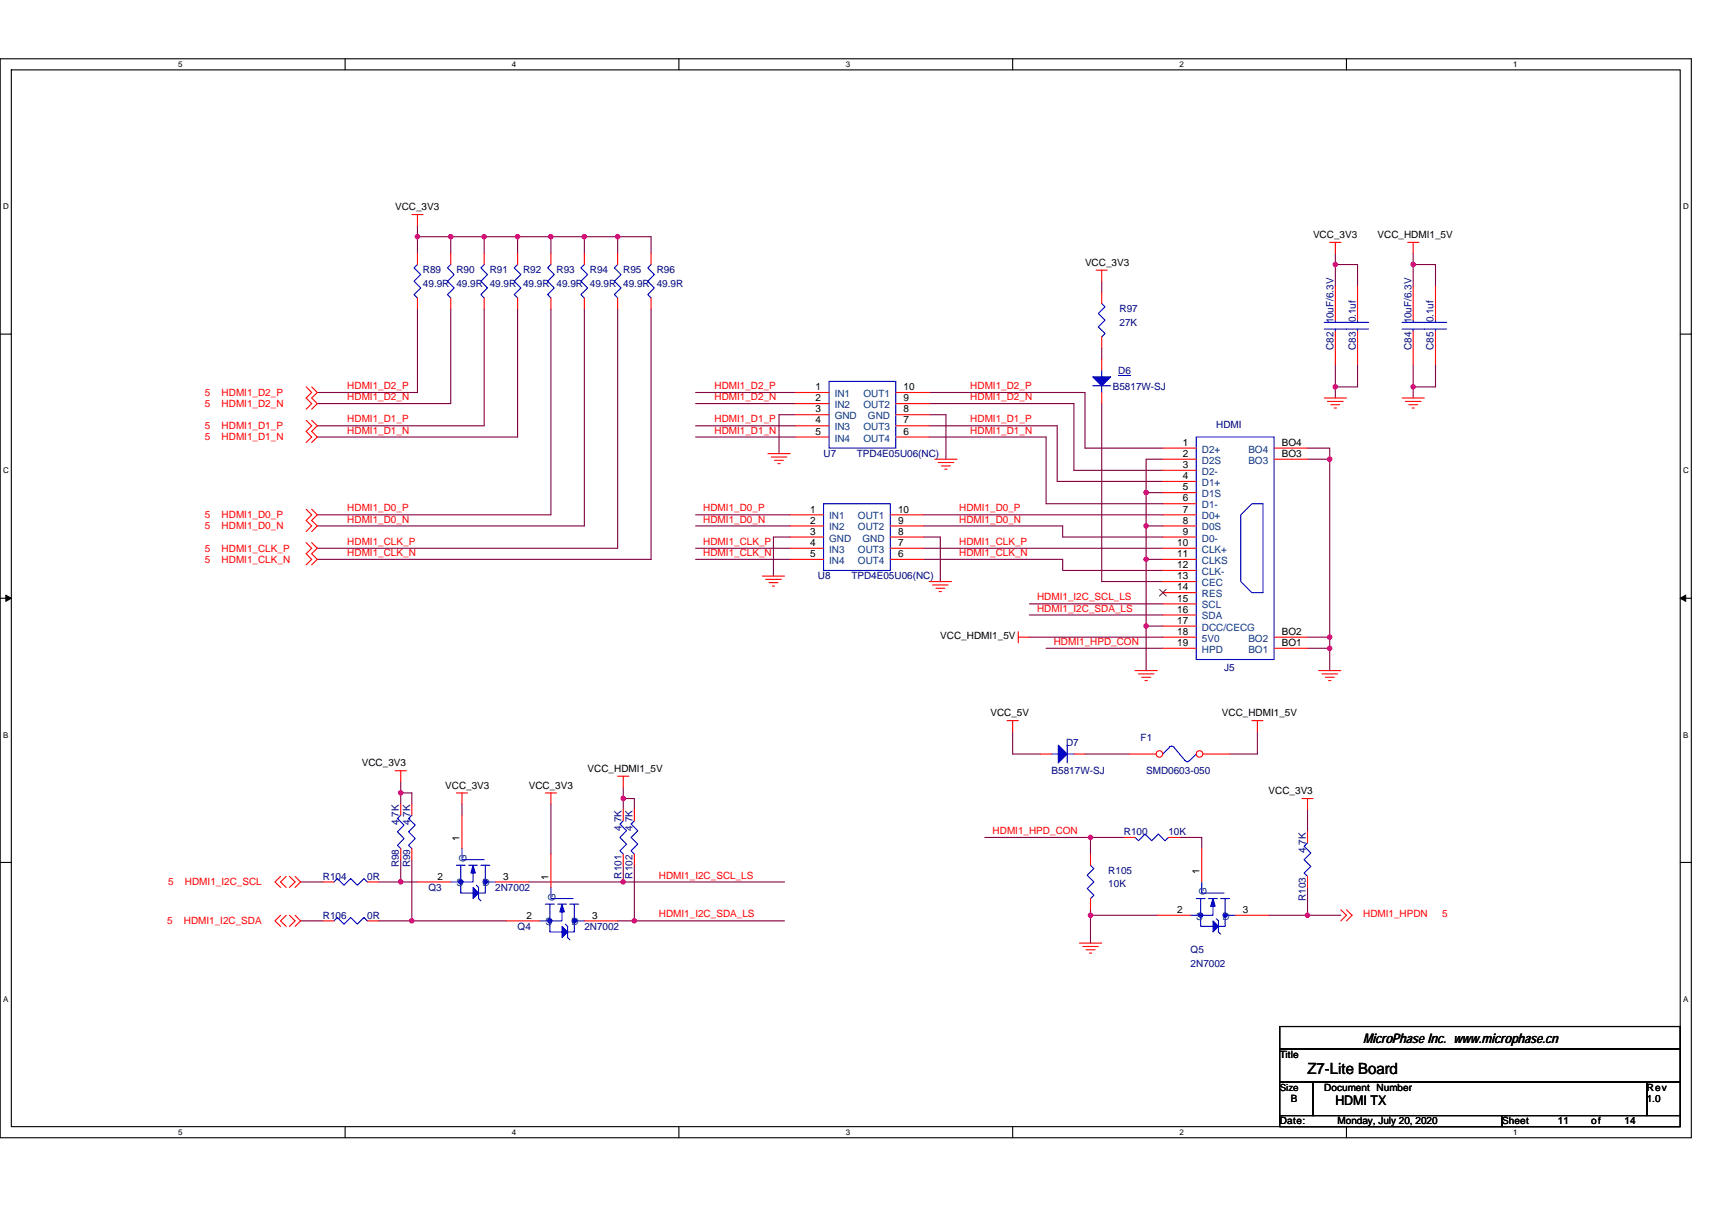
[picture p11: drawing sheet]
<svg xmlns="http://www.w3.org/2000/svg" width="297mm" height="210mm" viewBox="0 0 297 210" stroke-linecap="round" stroke-linejoin="round" font-family="sans-serif">
<path d="M0 10.2h293.5v187.2h-293.5zM2 12.1h289.5v183.4h-289.5z" fill="none" stroke="#000" stroke-width=".19"/>
<g fill="#fff">
<path d="M30.9 10.4h.8v1.6h-.8z"/>
<path d="M30.9 195.7h.8v1.6h-.8z"/>
</g>
<path d="M59.9 10.2v1.9M59.9 195.5v1.9" fill="none" stroke="#000" stroke-width=".19"/>
<g fill="#fff">
<path d="M88.8 10.4h.8v1.6h-.8z"/>
<path d="M88.8 195.7h.8v1.6h-.8z"/>
</g>
<path d="M117.8 10.2v1.9M117.8 195.5v1.9" fill="none" stroke="#000" stroke-width=".19"/>
<g fill="#fff">
<path d="M146.7 10.4h.8v1.6h-.8z"/>
<path d="M146.7 195.7h.8v1.6h-.8z"/>
</g>
<path d="M175.7 10.2v1.9M175.7 195.5v1.9" fill="none" stroke="#000" stroke-width=".19"/>
<g fill="#fff">
<path d="M204.7 10.4h.7v1.6h-.7z"/>
<path d="M204.7 195.7h.7v1.6h-.7z"/>
</g>
<path d="M233.6 10.2v1.9M233.6 195.5v1.9" fill="none" stroke="#000" stroke-width=".19"/>
<g fill="#fff">
<path d="M262.6 10.4h.7v1.6h-.7z"/>
<path d="M262.6 195.7h.7v1.6h-.7z"/>
<path d="M.5 35.1h1v1.5h-1z"/>
<path d="M292 35.1h1v1.5h-1z"/>
<path d="M.5 80.9h1v1.5h-1z"/>
<path d="M292 80.9h1v1.5h-1z"/>
</g>
<path d="M0 58h2M291.5 58h2" fill="none" stroke="#000" stroke-width=".19"/>
<g fill="#fff">
<path d="M.5 126.7h.9v1.6h-.9z"/>
<path d="M292 126.7h.9v1.6h-.9z"/>
</g>
<path d="M0 103.8h2M291.5 103.8h2" fill="none" stroke="#000" stroke-width=".19"/>
<path d="M1 103.3l1 .5-1 .6zM291.5 103.8l1-.5v1.1z" fill="#000" stroke="#000" stroke-width=".17"/>
<g fill="#fff">
<path d="M.5 172.6h.9v1.5h-.9z"/>
<path d="M292 172.6h.9v1.5h-.9z"/>
</g>
<path d="M0 149.7h2M291.5 149.7h2M222 178.1h69.5v3.9h-69.5zM222 182h69.5v5.8h-69.5zM222 187.8h5.8v5.8h-5.8zM222 193.6h38.6v1.9h-38.6zM227.8 187.8h57.9v5.8h-57.9zM260.6 193.6h30.9v1.9h-30.9zM285.7 187.8h5.8v5.8h-5.8z" fill="none" stroke="#000" stroke-width=".19"/>
<g fill="none" stroke="#800040" stroke-width=".19">
<path d="M72.4 39.2v1.9M72.4 53.6v14.5h-17.3M72.4 41.1v2.9M72.4 41.1h5.8M78.2 53.6v16.4h-23.1M78.2 41.1v2.9M78.2 41.1h5.8M84 53.6v20.3h-28.9M84 41.1v2.9M84 41.1h5.8M89.8 41.1h5.8M89.8 53.6v22.2h-34.7"/>
<path d="M89.8 41.1v2.9M95.6 53.6v35.7h-40.5M95.6 41.1v2.9M95.6 41.1h5.8M101.4 53.6v37.7h-46.3M101.4 41.1v2.9M101.4 41.1h5.8M107.2 53.6v41.5h-52.1M107.2 41.1v2.9M107.2 41.1h5.8v2.9M113 53.6v43.5h-57.9M191.2 48.8v1.9"/>
<path d="M231.7 45.9h3.8v3.9M231.7 44v1.9M231.7 45.9v3.9M245.2 44v1.9M245.2 45.9h3.9v3.9M245.2 45.9v3.9M120.7 68.1h17.4M120.7 70h17.4M120.7 73.9h17.4M120.7 75.8h17.4M138.1 72h-2.9v6.7M161.2 73.9h22.2v9.6h18.4"/>
<path d="M161.2 70h25.1v11.6h15.5M161.2 75.8h20.3v11.6h20.3M161.2 68.1h27.1v9.7h13.5M161.2 72h2.9v7.7M191.2 70v30.9h10.6M191.2 60.4v1.9M201.8 79.7h-2.9v5.8M226.9 77.8h3.8v1.9M226.9 79.7h3.8M230.7 79.7v30.9M231.7 63.3v3.8M231.7 67.1v2"/>
<path d="M235.5 63.3v3.8h-3.8M245.2 67.1v2M245.2 63.3v3.8M249.1 63.3v3.8h-3.9M120.7 89.3h16.4M120.7 91.3h16.4M120.7 95.1h16.4M120.7 97.1h16.4M137.1 93.2h-2.9v6.8M160.2 91.3h24.2v1.9h17.4M160.2 89.3h41.6M160.2 95.1h41.6"/>
<path d="M160.2 97.1h24.2v1.9h17.4M160.2 93.2h2.9v7.7M198.9 85.5v5.8h2.9M198.9 85.5h2.9M198.9 97.1h2.9M198.9 91.3v5.8M198.9 97.1v11.5M178.6 104.8h23.2M178.6 106.7h23.2M178.6 110.6h23.2M181.5 112.5h20.3M198.9 108.6h2.9"/>
<path d="M198.9 108.6v7.8M226.9 110.6h3.8v1.9M226.9 112.5h3.8M230.7 112.5v3.9M69.5 135.7v1.9M69.5 137.6h2v1.9M69.5 137.6v1.9M80.2 139.5v2M95.6 139.5v8.7M108.1 138.6h2v1.9M108.1 138.6v1.9M108.1 136.6v2"/>
<path d="M175.7 127v3.9h4.8M188.3 130.9h7.7M218.2 127v3.9h-4.9M52.2 153.1h3.8M52.2 159.8h3.8M65.7 159.8h5.8M65.7 153.1h3.8M69.5 153.1h2.9M69.5 149.2v3.9M71.5 159.8h16.4M71.5 149.2v10.6M91.7 153.1h16.4"/>
<path d="M107.2 159.8h2.9M108.1 150.2v2.9M108.1 153.1h28M110.1 150.2v9.6M110.1 159.8h26M170.9 145.3h18.3M189.2 145.3v2.9M189.2 157.9v5.8M189.2 145.3h5.8M189.2 158.8h11.6M204.7 145.3h3.8v2M220.1 158.8h6.8"/>
<path d="M226.9 158.8h5.7M226.9 140.5v3.9M226.9 154v4.8"/>
</g>
<g fill="#f0f" stroke="#f0f" stroke-width=".19">
<circle cx="198.9" cy="85.5" r=".38"/>
<circle cx="198.9" cy="91.3" r=".38"/>
<circle cx="198.9" cy="108.6" r=".38"/>
<circle cx="198.9" cy="97.1" r=".38"/>
<circle cx="230.7" cy="112.5" r=".38"/>
<circle cx="230.7" cy="110.6" r=".38"/>
<circle cx="230.7" cy="79.7" r=".38"/>
<circle cx="69.5" cy="137.6" r=".38"/>
<circle cx="69.5" cy="153" r=".38"/>
<circle cx="71.4" cy="159.8" r=".38"/>
<circle cx="108.1" cy="153" r=".38"/>
<circle cx="110" cy="159.8" r=".38"/>
<circle cx="108.1" cy="138.6" r=".38"/>
<circle cx="78.2" cy="41.1" r=".38"/>
<circle cx="72.4" cy="41.1" r=".38"/>
<circle cx="107.2" cy="41.1" r=".38"/>
<circle cx="101.4" cy="41.1" r=".38"/>
<circle cx="95.6" cy="41.1" r=".38"/>
<circle cx="89.8" cy="41.1" r=".38"/>
<circle cx="84" cy="41.1" r=".38"/>
<circle cx="231.7" cy="45.9" r=".38"/>
<circle cx="231.7" cy="67.1" r=".38"/>
<circle cx="245.2" cy="67.1" r=".38"/>
<circle cx="245.2" cy="45.9" r=".38"/>
<circle cx="189.2" cy="145.3" r=".38"/>
<circle cx="189.2" cy="158.8" r=".38"/>
<circle cx="226.8" cy="158.8" r=".38"/>
</g>
<g fill="none" stroke="#f00" stroke-width=".19">
<path d="M71.5 37.2h1.9M72.4 37.2v2M84 51.7v1.9M84 44v1.9M89.8 51.7v1.9M89.8 44v1.9M95.6 51.7v1.9M95.6 44v1.9M101.4 51.7v1.9M101.4 44v1.9M107.2 51.7v1.9M107.2 44v1.9"/>
<path d="M190.2 46.9h1.9M191.2 46.9v1.9M191.2 50.7v2M191.2 58.5v1.9M230.7 42.1h1.9M231.7 42.1v1.9M235.5 57.5v5.8M235.5 49.8v5.8M244.2 42.1h2M245.2 42.1v1.9M245.2 57.5v5.8M245.2 49.8v5.8"/>
<path d="M249.1 57.5v5.8M249.1 49.8v5.8M53.1 67.1l1 1-1 1 1 .9-1 1M53.1 72.9l1 1-1 1 1 .9-1 1M54.1 67.1l1 1-1 1 1 .9-1 1M54.1 72.9l1 1-1 1 1 .9-1 1M133.2 78.7h3.9M133.8 79.3h2.7M134.4 79.9h1.5M138.1 68.1h5.7M138.1 70h5.7M138.1 72h5.7"/>
<path d="M138.1 73.9h5.7M138.1 75.8h5.7M155.4 75.8h5.8M155.4 73.9h5.8M155.4 72h5.8M155.4 70h5.8M155.4 68.1h5.8M162.2 79.7h3.8M191.2 68.1v1.9M191.2 62.3v1.9M229.8 69.1h3.8M230.3 69.7h2.7"/>
<path d="M230.9 70.2h1.5M231.5 70.8h.4M243.3 69.1h3.8M243.8 69.7h2.7M244.4 70.2h1.6M245 70.8h.4M53.1 88.4l1 .9-1 1 1 1-1 .9M53.1 94.2l1 .9-1 1 1 1-1 .9M54.1 88.4l1 .9-1 1 1 1-1 .9M54.1 94.2l1 .9-1 1 1 1-1 .9M132.3 100h3.8M135 80.5h.4"/>
<path d="M137.1 89.3h5.8M137.1 91.3h5.8M137.1 93.2h5.8M137.1 95.1h5.8M137.1 97.1h5.8M154.5 97.1h5.7M154.5 95.1h5.7M154.5 93.2h5.7M154.5 91.3h5.7M154.5 89.3h5.7M162.8 80.3h2.7M163.3 80.9h1.6"/>
<path d="M163.9 81.4h.4M132.8 100.5h2.7M133.4 101.1h1.6M134 101.7h.4M161.2 100.9h3.9M161.8 101.5h2.7M162.4 102.1h1.5M163 102.7h.3M176.7 110.6h1.9M176.7 109.6v1.9M196.9 116.4h3.9M197.5 116.9h2.7"/>
<path d="M198.1 117.5h1.5M198.7 118.1h.4M228.8 116.4h3.8M229.4 116.9h2.7M230 117.5h1.5M230.5 118.1h.4M68.6 133.8h1.9M69.5 133.8v1.9M71.5 139.5v2M79.2 137.6h1.9M80.2 137.6v1.9M94.6 137.6h2"/>
<path d="M95.6 137.6v1.9M107.2 134.7h1.9M108.1 134.7v1.9M174.7 125.1h2M175.7 125.1v1.9M180.5 130.9h2M186.3 130.9h2M217.2 125.1h1.9M218.2 125.1v1.9M225.9 138.6h1.9M226.9 138.6v1.9M48.7 152.1l-1 1 1 .9"/>
<path d="M48.7 158.8l-1 1 1 1M49.7 152.1l-1 1 1 .9M49.7 158.8l-1 1 1 1M50.2 152.1l1 1-1 .9M50.2 158.8l1 1-1 1M51.2 152.1l1 1-1 .9M51.2 158.8l1 1-1 1M71.5 147.3v1.9M72.4 153.1h5.8M80.2 141.5v5.8M85.9 153.1h5.8M87.9 159.8h5.8"/>
<path d="M95.6 148.2v5.8M101.4 159.8h5.8M108.1 148.2v2M108.1 140.5v1.9M110.1 148.2v2M110.1 140.5v1.9M189.2 148.2v2M189.2 155.9v2M226.9 152.1v1.9M226.9 144.4v1.9M232.6 157.9l1 .9-1 1M233.6 157.9l1 .9-1 1"/>
<path d="M187.3 163.7h3.9M187.9 164.3h2.7M188.4 164.8h1.6M189 165.4h.4"/>
</g>
<g fill="none" stroke="#00f" stroke-width=".19">
<path d="M84 45.9l-.6 .6 1.2 1.1-1.2 1.2 1.2 1.2-1.2 1.1 .6 .6M89.8 45.9l-.6 .6 1.2 1.1-1.2 1.2 1.2 1.2-1.2 1.1 .6 .6M95.6 45.9l-.6 .6 1.2 1.1-1.2 1.2 1.2 1.2-1.2 1.1 .6 .6M101.4 45.9l-.6 .6 1.2 1.1-1.2 1.2 1.2 1.2-1.2 1.1 .6 .6M107.2 45.9l-.6 .6 1.2 1.1-1.2 1.2 1.2 1.2-1.2 1.1 .6 .6M191.2 52.7l.5 .6-1.1 1.1 1.1 1.2-1.1 1.1 1.1 1.2-.5 .6M233.6 57.1h3.9M233.6 55.9h3.9M235.5 57.1v.4M235.5 55.6v.3M243.3 57.1h7.7M243.3 55.9h7.7"/>
<path d="M245.2 57.1v.4M245.2 55.6v.3M249.1 57.1v.4M249.1 55.6v.3M143.8 66.2h11.6v11.6h-11.6zM189.6 67h3.1M191.2 64.2v1.2M191.2 67v1.1M142.9 87.4h11.6v11.6h-11.6zM182.5 130.9h1.1M185.2 130.9h1.1M185.2 129.3v3.1"/>
<path d="M202.9 129.6l.4-.1 .4 .1M202.9 129.7l-1.1 1.2M203.7 129.7l1.9 2.3M205.7 132a.38 .38 0 0 0 .3 .2 .38 .38 0 0 0 .3-.2M207.6 130.9l-1.2 1.1M71.5 141.5l-.6 .5 1.1 1.2-1.1 1.2 1.1 1.1-1.1 1.2 .6 .6M79.2 150.2h1.5M79.9 150.2v4.8h2.2M80.2 147.3v1.9h3.8M81.3 150.2h1.5M82.1 151.1v2h-3.9M82.7 153.6l.3 .4v1.9l.4 .4"/>
<path d="M83.4 150.2h1.6M84.2 150.2v4.8h-1.2M84.2 153.1h1.7M94.6 156.9h1.6M95.4 156.9v4.8h2.1M95.6 154v1.9h3.9M96.7 156.9h1.6M97.5 157.9v1.9h-3.8M98.9 156.9h1.5M99.6 156.9v4.8h-1.1M99.6 159.8h1.8M108.1 142.4l-.5 .6 1.1 1.2-1.1 1.1 1.1 1.2-1.1 1.1 .5 .6"/>
<path d="M110.1 142.4l-.6 .6 1.2 1.2-1.2 1.1 1.2 1.2-1.2 1.1 .6 .6M189.2 150.2l.6 .5-1.2 1.2 1.2 1.2-1.2 1.1 1.2 1.2-.6 .5M226.9 146.3l-.6 .6 1.1 1.1-1.1 1.2 1.1 1.1-1.1 1.2 .6 .6M98.1 160.4l.4 .4v1.9l.4 .4"/>
</g>
<g fill="#00f" stroke="#00f" stroke-width=".19">
<path d="M82.1 154l.9 1-.9 .9z" fill-rule="evenodd"/>
<path d="M82.1 150.2l.4 1.3h-.8z" fill-rule="evenodd"/>
<path d="M189.6 65.4h3.1l-1.5 1.6z" fill-rule="evenodd"/>
<path d="M97.5 160.8l1 .9-1 1z" fill-rule="evenodd"/>
<path d="M97.5 156.9l.4 1.4h-.8z" fill-rule="evenodd"/>
<path d="M183.6 129.3l1.6 1.6-1.6 1.5z" fill-rule="evenodd"/>
<circle cx="84.2" cy="153" r=".38"/>
<circle cx="79.9" cy="153" r=".38"/>
<circle cx="99.6" cy="159.8" r=".38"/>
<circle cx="95.4" cy="159.8" r=".38"/>
</g>
<path d="M194 65.1h2.3" fill="none" stroke="#000080" stroke-width=".17"/>
<circle cx="201.2" cy="130.8" r=".57" fill="#fff" stroke="#f00" stroke-width=".19"/>
<path d="M196 130.9h4.6" fill="none" stroke="#f00" stroke-width=".19"/>
<circle cx="208.1" cy="130.8" r=".57" fill="#fff" stroke="#f00" stroke-width=".19"/>
<g fill="none" stroke="#f00" stroke-width=".19">
<path d="M72.4 51.7v1.9M72.4 44v1.9M78.2 51.7v1.9M78.2 44v1.9M113 51.7v1.9M113 44v1.9M231.7 57.5v5.8M231.7 49.8v5.8M201.8 77.8h5.8M201.8 79.7h5.8M221.1 79.7h5.8M221.1 77.8h5.8"/>
<path d="M201.8 81.6h5.8M201.8 83.5h5.8M201.8 85.5h5.8M201.8 87.4h5.8M201.8 89.3h5.8M201.8 91.3h5.8M201.8 93.2h5.8M201.8 95.1h5.8M201.8 97.1h5.8M201.8 99h5.8M201.8 100.9h5.8M201.8 102.8h5.8"/>
<path d="M201.8 104.8h5.8M201.8 106.7h5.8M201.8 108.6h5.8M201.8 110.6h5.8M201.8 112.5h5.8M221.1 112.5h5.8M221.1 110.6h5.8M69.5 139.5v2M208.7 130.9h4.6M56 153.1h2M56 159.8h2M63.7 153.1h2"/>
<path d="M63.7 159.8h2M69.5 147.3v1.9M195 145.3h1.9M200.8 158.8h5.8M202.7 145.3h2M208.5 147.3v5.8M214.3 158.8h5.8"/>
</g>
<g fill="none" stroke="#00f" stroke-width=".19">
<path d="M72.4 45.9l-.6 .6 1.2 1.1-1.2 1.2 1.2 1.2-1.2 1.1 .6 .6M78.2 45.9l-.6 .6 1.2 1.1-1.2 1.2 1.2 1.2-1.2 1.1 .6 .6M113 45.9l-.6 .6 1.1 1.1-1.1 1.2 1.1 1.2-1.1 1.1 .6 .6M229.8 57.1h3.8M229.8 55.9h3.8M231.7 57.1v.4M231.7 55.6v.3M207.6 75.8h13.5v38.6h-13.5zM217.2 87.4h1.9v15.4h-1.9l-1.9-1.9v-11.6zM58 153.1l.5-.6 1.2 1.1 1.2-1.1 1.1 1.1 1.2-1.1 .5 .6M58 159.8l.5-.6 1.2 1.2 1.2-1.2 1.1 1.2 1.2-1.2 .5 .6M69.5 141.5l-.5 .5 1.1 1.2-1.1 1.2 1.1 1.1-1.1 1.2 .5 .6"/>
<path d="M196.9 145.3l.6 .6 1.2-1.2 1.1 1.2 1.2-1.2 1.1 1.2 .6-.6M207.6 155.9h1.5M208.3 155.9v4.9h2.2M208.5 153.1v1.9h3.9M209.7 155.9h1.5M210.5 156.9v1.9h-3.9M211 159.4l.4 .4v1.9l.4 .4M211.8 155.9h1.5M212.6 158.8h1.7M212.6 155.9v4.9h-1.2"/>
</g>
<path d="M201.2 102.3l1.2 1.1M202.3 102.3l-1.1 1.1" fill="none" stroke="#804000" stroke-width=".17"/>
<g fill="#00f" stroke="#00f" stroke-width=".19">
<path d="M210.5 159.8l.9 1-.9 .9z" fill-rule="evenodd"/>
<path d="M210.5 155.9l.3 1.4h-.7z" fill-rule="evenodd"/>
<circle cx="212.6" cy="158.8" r=".38"/>
<circle cx="208.3" cy="158.8" r=".38"/>
</g>
<g fill="#f0f" stroke="#f0f" stroke-width=".19">
<circle cx="198.9" cy="85.5" r=".38"/>
<circle cx="198.9" cy="91.3" r=".38"/>
<circle cx="198.9" cy="108.6" r=".38"/>
<circle cx="198.9" cy="97.1" r=".38"/>
<circle cx="230.7" cy="112.5" r=".38"/>
<circle cx="230.7" cy="110.6" r=".38"/>
<circle cx="230.7" cy="79.7" r=".38"/>
<circle cx="69.5" cy="137.6" r=".38"/>
<circle cx="69.5" cy="153" r=".38"/>
<circle cx="71.4" cy="159.8" r=".38"/>
<circle cx="108.1" cy="153" r=".38"/>
<circle cx="110" cy="159.8" r=".38"/>
<circle cx="108.1" cy="138.6" r=".38"/>
<circle cx="78.2" cy="41.1" r=".38"/>
<circle cx="72.4" cy="41.1" r=".38"/>
<circle cx="107.2" cy="41.1" r=".38"/>
<circle cx="101.4" cy="41.1" r=".38"/>
<circle cx="95.6" cy="41.1" r=".38"/>
<circle cx="89.8" cy="41.1" r=".38"/>
<circle cx="84" cy="41.1" r=".38"/>
<circle cx="231.7" cy="45.9" r=".38"/>
<circle cx="231.7" cy="67.1" r=".38"/>
<circle cx="245.2" cy="67.1" r=".38"/>
<circle cx="245.2" cy="45.9" r=".38"/>
<circle cx="189.2" cy="145.3" r=".38"/>
<circle cx="189.2" cy="158.8" r=".38"/>
<circle cx="226.8" cy="158.8" r=".38"/>
</g>
<text font-size="2.7" x="226.9" y="186.3">Z7-Lite Board</text>
<g font-size="2.3">
<text x="236.5" y="181.1">MicroPhase Inc. www.microphase.cn</text>
<text x="231.7" y="191.8">HDMI TX</text>
</g>
<g font-size="1.7">
<text x="68.6" y="36.4">VCC_3V3</text>
<text x="227.8" y="41.3">VCC_3V3</text>
<text x="239" y="41.3">VCC_HDMI1_5V</text>
<text x="188.3" y="46.1">VCC_3V3</text>
<text x="141.5" y="67.7">1</text>
<text x="141.5" y="69.6">2</text>
<text x="141.5" y="71.6">3</text>
<text x="156.8" y="71.6">8</text>
<text x="156.8" y="69.6">9</text>
<text x="156.8" y="67.7">10</text>
<text x="141.5" y="73.5">4</text>
<text x="141.5" y="75.4">5</text>
<text x="156.8" y="75.4">6</text>
<text x="156.8" y="73.5">7</text>
<text x="205.2" y="77.4">1</text>
<text x="222.4" y="77.4">BO4</text>
<text x="205.2" y="79.3">2</text>
<text x="205.2" y="81.2">3</text>
<text x="205.2" y="83.1">4</text>
<text x="222.4" y="79.3">BO3</text>
<text x="140.6" y="88.9">1</text>
<text x="155.8" y="88.9">10</text>
<text x="205.2" y="85.1">5</text>
<text x="205.2" y="87">6</text>
<text x="205.2" y="88.9">7</text>
<text x="140.6" y="90.9">2</text>
<text x="140.6" y="92.8">3</text>
<text x="140.6" y="94.7">4</text>
<text x="155.8" y="92.8">8</text>
<text x="155.8" y="94.7">7</text>
<text x="155.8" y="90.9">9</text>
<text x="204.3" y="94.7">10</text>
<text x="205.2" y="90.9">8</text>
<text x="205.2" y="92.8">9</text>
<text x="140.6" y="96.7">5</text>
<text x="155.8" y="96.7">6</text>
<text x="204.3" y="96.7">11</text>
<text x="204.3" y="98.6">12</text>
<text x="204.3" y="100.5">13</text>
<text x="204.3" y="102.4">14</text>
<text x="204.3" y="104.4">15</text>
<text x="204.3" y="106.3">16</text>
<text x="163.1" y="111">VCC_HDMI1_5V</text>
<text x="204.3" y="108.2">17</text>
<text x="204.3" y="110.2">18</text>
<text x="204.3" y="112.1">19</text>
<text x="222.4" y="112.1">BO1</text>
<text x="222.4" y="110.2">BO2</text>
<text x="171.8" y="124.3">VCC_5V</text>
<text x="212" y="124.3">VCC_HDMI1_5V</text>
<text x="62.8" y="133">VCC_3V3</text>
<text x="77.3" y="136.8">VCC_3V3</text>
<text x="91.7" y="136.8">VCC_3V3</text>
<text x="102" y="133.9">VCC_HDMI1_5V</text>
<text x="220.1" y="137.8">VCC_3V3</text>
<text x="79.8" y="145.9" transform="rotate(-90 79.8 145.9)">1</text>
<text x="75.9" y="152.7">2</text>
<text x="87.3" y="152.7">3</text>
<text x="95.2" y="152.7" transform="rotate(-90 95.2 152.7)">1</text>
<text x="208.1" y="151.7" transform="rotate(-90 208.1 151.7)">1</text>
<text x="91.3" y="159.4">2</text>
<text x="102.7" y="159.4">3</text>
<text x="204.3" y="158.4">2</text>
<text x="215.7" y="158.4">3</text>
<text x="222" y="183.6">Title</text>
<text x="222" y="189.3">Size</text>
<text x="224" y="191.3">B</text>
<text x="229.8" y="189.3">Document Number</text>
<text x="285.7" y="189.3">Rev</text>
<text x="285.7" y="191.3">1.0</text>
<text x="222" y="195.1">Date:</text>
<text x="232.1" y="195.1">Monday, July 20, 2020</text>
<text x="260.6" y="195.1">Sheet</text>
<text x="270.3" y="195.1">11</text>
<text x="276.1" y="195.1">of</text>
<text x="281.9" y="195.1">14</text>
</g>
<g font-size="1.7" fill="#000080">
<text x="73.4" y="47.5">R89</text>
<text x="79.2" y="47.5">R90</text>
<text x="85" y="47.5">R91</text>
<text x="90.8" y="47.5">R92</text>
<text x="96.6" y="47.5">R93</text>
<text x="102.3" y="47.5">R94</text>
<text x="108.1" y="47.5">R95</text>
<text x="113.9" y="47.5">R96</text>
<text x="73.4" y="49.8">49.9R 49.9R 49.9R 49.9R 49.9R 49.9R 49.9R 49.9R</text>
<text x="194.2" y="54.2">R97</text>
<text x="194.2" y="56.5">27K</text>
<text x="231.4" y="56.1" transform="rotate(-90 231.4 56.1)">10uF/6.3V</text>
<text x="235.2" y="55.9" transform="rotate(-90 235.2 55.9)">0.1uf</text>
<text x="244.9" y="56.1" transform="rotate(-90 244.9 56.1)">10uF/6.3V</text>
<text x="248.7" y="55.9" transform="rotate(-90 248.7 55.9)">0.1uf</text>
<text x="194" y="64.8">D6</text>
<text x="231.4" y="60.8" transform="rotate(-90 231.4 60.8)">C82</text>
<text x="235.2" y="60.8" transform="rotate(-90 235.2 60.8)">C83</text>
<text x="244.9" y="60.8" transform="rotate(-90 244.9 60.8)">C84</text>
<text x="248.7" y="60.8" transform="rotate(-90 248.7 60.8)">C85</text>
<text x="193.1" y="67.7">B5817W-SJ</text>
<text x="211" y="74.3">HDMI</text>
<text x="142.9" y="79.3">U7</text>
<text x="148.7" y="79.3">TPD4E05U06(NC)</text>
<text x="141.9" y="100.5">U8</text>
<text x="147.7" y="100.5">TPD4E05U06(NC)</text>
<text x="212.4" y="116.4">J5</text>
<text x="185" y="129.5">D7</text>
<text x="197.9" y="128.5">F1</text>
<text x="182.5" y="134.3">B5817W-SJ</text>
<text x="198.9" y="134.3">SMD0603-050</text>
<text x="69.2" y="143.2" transform="rotate(-90 69.2 143.2)">4.7K</text>
<text x="71.1" y="143.2" transform="rotate(-90 71.1 143.2)">4.7K</text>
<text x="107.8" y="144.2" transform="rotate(-90 107.8 144.2)">4.7K</text>
<text x="109.7" y="144.2" transform="rotate(-90 109.7 144.2)">4.7K</text>
<text x="195" y="144.9">R100</text>
<text x="202.7" y="144.9">10K</text>
<text x="226.5" y="148" transform="rotate(-90 226.5 148)">4.7K</text>
<text x="56" y="152.7">R104</text>
<text x="63.7" y="152.7">0R</text>
<text x="69.2" y="150.5" transform="rotate(-90 69.2 150.5)">R98</text>
<text x="71.1" y="150.5" transform="rotate(-90 71.1 150.5)">R99</text>
<text x="74.4" y="154.6">Q3</text>
<text x="85.9" y="154.6">2N7002</text>
<text x="107.8" y="152.5" transform="rotate(-90 107.8 152.5)">R101</text>
<text x="109.7" y="152.5" transform="rotate(-90 109.7 152.5)">R102</text>
<text x="192.3" y="151.7">R105</text>
<text x="192.3" y="154">10K</text>
<text x="56" y="159.4">R106</text>
<text x="63.7" y="159.4">0R</text>
<text x="89.8" y="161.4">Q4</text>
<text x="101.4" y="161.4">2N7002</text>
<text x="226.5" y="156.3" transform="rotate(-90 226.5 156.3)">R103</text>
<text x="206.6" y="165.4">Q5</text>
<text x="206.6" y="167.7">2N7002</text>
</g>
<g font-size="1.7" fill="#f00">
<text x="35.6" y="68.7">5</text>
<text x="35.6" y="70.6">5</text>
<text x="38.5" y="68.7">HDMI1_D2_P</text>
<text x="38.5" y="70.6">HDMI1_D2_N</text>
<text x="60.3" y="67.5">HDMI1_D2_P</text>
<text x="60.3" y="69.4">HDMI1_D2_N</text>
<text x="124" y="67.5">HDMI1_D2_P</text>
<text x="124" y="69.4">HDMI1_D2_N</text>
<text x="168.4" y="69.4">HDMI1_D2_N</text>
<text x="168.4" y="67.5">HDMI1_D2_P</text>
<text x="35.6" y="74.5">5</text>
<text x="35.6" y="76.4">5</text>
<text x="38.5" y="74.5">HDMI1_D1_P</text>
<text x="38.5" y="76.4">HDMI1_D1_N</text>
<text x="60.3" y="73.3">HDMI1_D1_P</text>
<text x="60.3" y="75.2">HDMI1_D1_N</text>
<text x="124" y="73.3">HDMI1_D1_P</text>
<text x="124" y="75.2">HDMI1_D1_N</text>
<text x="168.4" y="75.2">HDMI1_D1_N</text>
<text x="168.4" y="73.3">HDMI1_D1_P</text>
<text x="35.6" y="89.9">5</text>
<text x="38.5" y="89.9">HDMI1_D0_P</text>
<text x="60.3" y="88.8">HDMI1_D0_P</text>
<text x="122" y="88.8">HDMI1_D0_P</text>
<text x="166.4" y="88.8">HDMI1_D0_P</text>
<text x="35.6" y="91.9">5</text>
<text x="35.6" y="95.7">5</text>
<text x="38.5" y="91.9">HDMI1_D0_N</text>
<text x="38.5" y="95.7">HDMI1_CLK_P</text>
<text x="60.3" y="90.7">HDMI1_D0_N</text>
<text x="60.3" y="94.6">HDMI1_CLK_P</text>
<text x="122" y="90.7">HDMI1_D0_N</text>
<text x="122" y="94.6">HDMI1_CLK_P</text>
<text x="166.4" y="94.6">HDMI1_CLK_P</text>
<text x="166.4" y="90.7">HDMI1_D0_N</text>
<text x="35.6" y="97.6">5</text>
<text x="38.5" y="97.6">HDMI1_CLK_N</text>
<text x="60.3" y="96.5">HDMI1_CLK_N</text>
<text x="122" y="96.5">HDMI1_CLK_N</text>
<text x="166.4" y="96.5">HDMI1_CLK_N</text>
<text x="179.9" y="104.2">HDMI1_I2C_SCL_LS</text>
<text x="179.9" y="106.1">HDMI1_I2C_SDA_LS</text>
<text x="182.8" y="111.9">HDMI1_HPD_CON</text>
<text x="172.2" y="144.7">HDMI1_HPD_CON</text>
<text x="29.2" y="153.6">5</text>
<text x="32.1" y="153.6">HDMI1_I2C_SCL</text>
<text x="114.3" y="152.5">HDMI1_I2C_SCL_LS</text>
<text x="29" y="160.4">5</text>
<text x="31.9" y="160.4">HDMI1_I2C_SDA</text>
<text x="114.3" y="159.2">HDMI1_I2C_SDA_LS</text>
<text x="236.5" y="159.2">HDMI1_HPDN</text>
<text x="250.2" y="159.2">5</text>
</g>
<g font-size="1.7" fill="#004080">
<text x="144.8" y="68.9">IN1</text>
<text x="144.8" y="70.8">IN2</text>
<text x="149.8" y="70.8">OUT2</text>
<text x="149.8" y="68.9">OUT1</text>
<text x="144.8" y="72.7">GND</text>
<text x="144.8" y="74.7">IN3</text>
<text x="144.8" y="76.6">IN4</text>
<text x="149.8" y="76.6">OUT4</text>
<text x="149.8" y="74.7">OUT3</text>
<text x="150.6" y="72.7">GND</text>
<text x="208.5" y="78.5">D2+</text>
<text x="208.5" y="80.5">D2S</text>
<text x="208.5" y="82.4">D2-</text>
<text x="216.6" y="80.5">BO3</text>
<text x="216.6" y="78.5">BO4</text>
<text x="208.5" y="84.3">D1+</text>
<text x="208.5" y="86.3">D1S</text>
<text x="208.5" y="88.2">D1-</text>
<text x="143.9" y="90.1">IN1</text>
<text x="143.9" y="92.1">IN2</text>
<text x="143.9" y="94">GND</text>
<text x="143.9" y="95.9">IN3</text>
<text x="148.9" y="95.9">OUT3</text>
<text x="148.9" y="92.1">OUT2</text>
<text x="148.9" y="90.1">OUT1</text>
<text x="149.6" y="94">GND</text>
<text x="208.5" y="90.1">D0+</text>
<text x="208.5" y="92.1">D0S</text>
<text x="208.5" y="94">D0-</text>
<text x="208.5" y="95.9">CLK+</text>
<text x="143.9" y="97.9">IN4</text>
<text x="148.9" y="97.9">OUT4</text>
<text x="208.5" y="97.9">CLKS</text>
<text x="208.5" y="99.8">CLK-</text>
<text x="208.5" y="101.7">CEC</text>
<text x="208.5" y="103.6">RES</text>
<text x="208.5" y="105.6">SCL</text>
<text x="208.5" y="107.5">SDA</text>
<text x="208.5" y="109.4">DCC/CECG</text>
<text x="208.5" y="111.4">5V0</text>
<text x="208.5" y="113.3">HPD</text>
<text x="216.6" y="113.3">BO1</text>
<text x="216.6" y="111.4">BO2</text>
<text x="81" y="149.6" transform="rotate(-90 81 149.6)">G</text>
<text x="79.2" y="153.8">S</text>
<text x="83.7" y="153.8">D</text>
<text x="209.3" y="155.4" transform="rotate(-90 209.3 155.4)">G</text>
<text x="94.6" y="160.6">S</text>
<text x="96.4" y="156.3" transform="rotate(-90 96.4 156.3)">G</text>
<text x="99.2" y="160.6">D</text>
<text x="207.6" y="159.6">S</text>
<text x="212.1" y="159.6">D</text>
</g>
<g font-size="1.4">
<text x="30.9" y="11.7">5</text>
<text x="88.8" y="11.7">4</text>
<text x="146.7" y="11.7">3</text>
<text x="204.7" y="11.7">2</text>
<text x="262.6" y="11.7">1</text>
<text x=".5" y="36.3">D</text>
<text x="292" y="36.3">D</text>
<text x=".5" y="82.1">C</text>
<text x="292" y="82.1">C</text>
<text x=".5" y="128">B</text>
<text x="292" y="128">B</text>
<text x=".5" y="173.8">A</text>
<text x="292" y="173.8">A</text>
<text x="30.9" y="197">5</text>
<text x="88.8" y="197">4</text>
<text x="146.7" y="197">3</text>
<text x="204.7" y="197">2</text>
<text x="262.6" y="197">1</text>
</g>
</svg>
